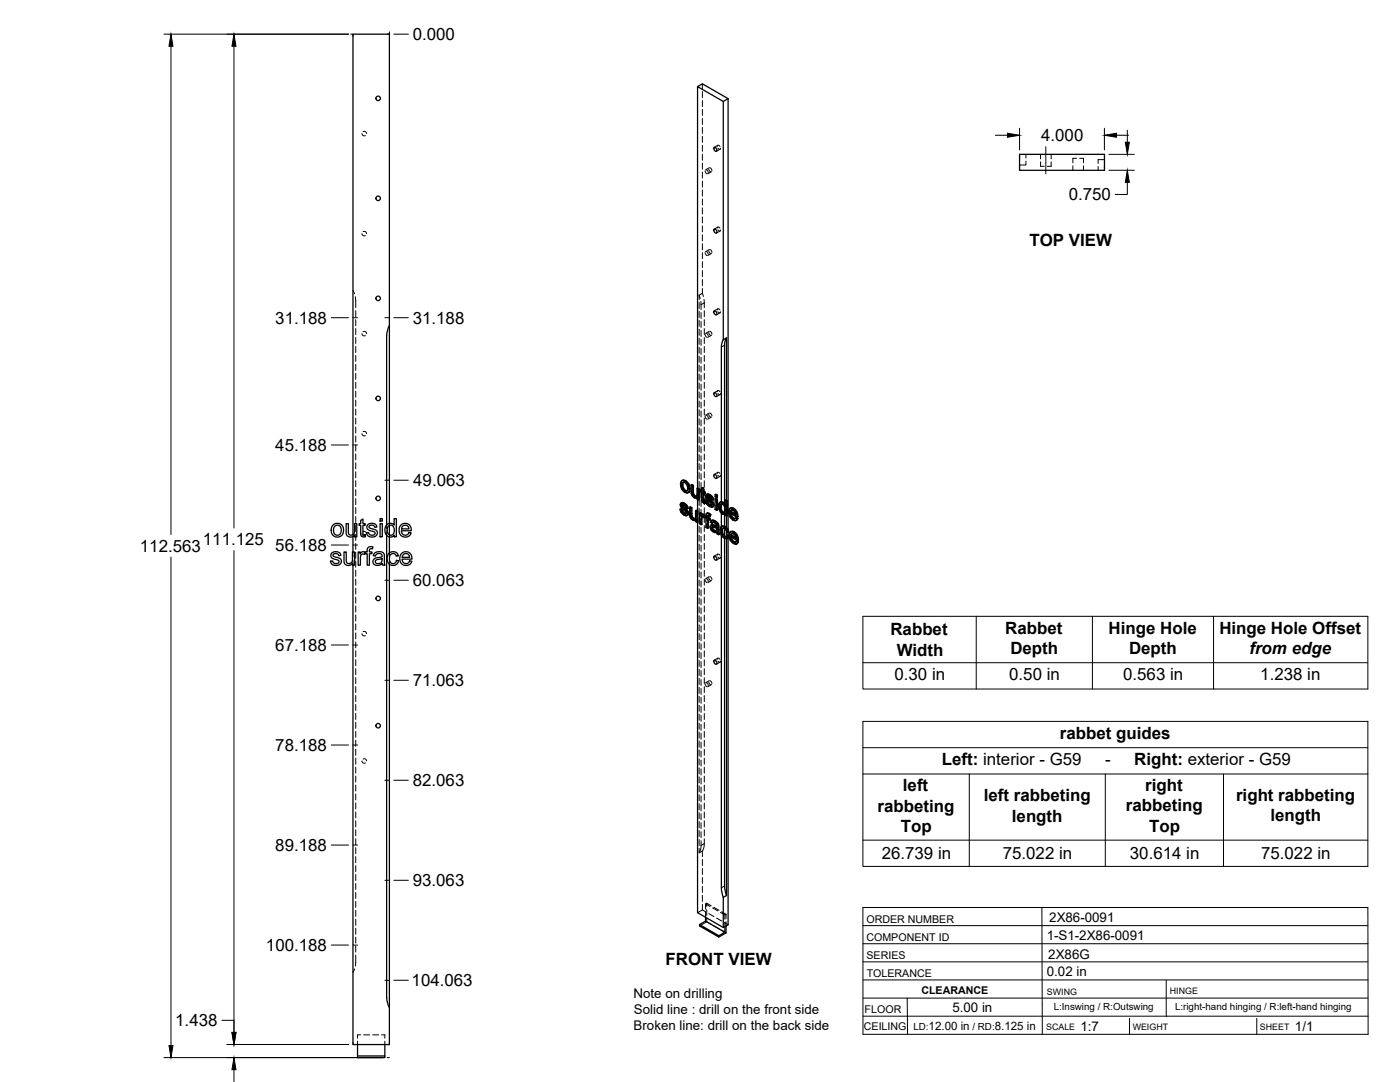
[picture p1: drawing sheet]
<svg xmlns="http://www.w3.org/2000/svg" width="559mm" height="432mm" viewBox="0 0 559 432" stroke-linecap="round" stroke-linejoin="round" font-family="sans-serif">
<!-- layer: Visible -->
<g fill="none" stroke="#000" stroke-width=".51">
<path d="M278.4 34.6l2-1.1 10.2 5.9M290.6 39.4l-1.9 1.1v95.1M290.6 39.4v172M285.1 58.8a.93 .93 0 0 1 .9 .6 .93 .93 0 0 1-.2 1l-.9-.9zM288.7 40.5l-10.3-5.9v160.2M407 61.6h33.8v6.4h-33.8zM285.1 91.5a.93 .93 0 0 1 .9 .5 .93 .93 0 0 1-.2 1.1l-.9-.9zM155.4 129.9l-.7 1.7-.4 2.4v75.5M285.1 124.1a.93 .93 0 0 1 .9 .5 .93 .93 0 0 1-.2 1.1l-.9-.9zM287.9 138.5l-.1 61.8-.5 .2M288.7 135.6l-.6 1.3-.2 1.6M290 134.8l-.6 1.3-.2 1.7v63.1"/>
<path d="M290 134.8l-1.3 .8M290 134.8v64.9M285.1 156.7a.93 .93 0 0 1 .9 .6 .93 .93 0 0 1-.2 1l-.9-.9zM272.2 191.8l.6-.2 .9 .2zM272.2 191.8l-.5 .6-.1 .9 .5 1.9 1.5 1.4 .8 .1 .5-.3M272.3 193.6l.3 1.4M272.6 195l.3-.1 .8 .8-.3 .2zM272.8 192.5l-.2 .9M272.9 194.9l-.3-1.5-.3 .1 .2-.8 .5-.2 .9 .6 .5 1.4-.2 1.4h-.8M273.4 192l1 1a1.88 1.88 0 0 1 1 2M273.7 195.7l.5 .2M273.7 191.8l1.2 1.3"/>
<path d="M274.6 193.3l.5 1.9 .3-.2-.2 1.2M275.1 195.2l-.2 1.2 .3-.2-.6 .5M275.8 193.5l.7 .4 .3-.2v3.2M276.5 193.9v3.1l.3-.1 .3 .6M276.5 197.1l.3 .6 .3-.2 .5 .4M276.8 197.7l.4 .4h.9l-.3 .1M276.8 193.7l-.7-.4-.3 .2v2.9l.3 1.1 .8 1a.97 .97 0 0 0 1.4 .1v.6l.5 .4M277.2 198.1l.6 .1M278.2 194.9l.6 .4 .4-.2v4.3l-.4 .2v-4.3M278.3 198.6l-.3 .2M278.4 199.3v4.6M279.2 195.1l-.7-.4-.3 .2v2.6l-.4 .7"/>
<path d="M280 195.5l-.5 .1v.6l.5 .3v3.3l.9 1h.7l-.1-.7h-.6M280 194.8l.9-.2v1.5M280.6 194.8v1.5l.3-.2 .6 .3M280.6 196.3l.6 .3 .3-.2v.6l-.3 .2v-.6M280.6 199.7l.7 .2M280.7 200l.8 .1M280.9 194.6l-.9 .2v1.1l-.5-.3M280.9 197v2.6M281.2 197.2l-.6-.4v2.8l.5 .2M281.6 199.8l.6 .3M282.1 197.3l.7-.1 .6 .2M282.3 198.3l.1 .3 .3-.2 .2 .3"/>
<path d="M282.4 198.6l.2 .3 .3-.2 1.5 1.4M282.4 197.1l-.4 .3M282.5 197.4h.9l.7 .6M282.5 199.9l-.9-.1 .7 1.6 1.3 .9 .9-.1M282.6 198v.1M282.6 198.9l1.4 1.4 .4-.2 .4 .6M282.7 198.4l-.4-.3 1 .3 .6 1 .6 .2M282.8 197.2l-.9 .3-.2 .9 .3 .7 2 1.9-.2 .7M283.1 197.6l.7 .6 .3-.2 .5 .6M283.8 198.2l.5 .6 .3-.2 .2 .9-.3 .1-.2-.8M285.1 189.4a.93 .93 0 0 1 .9 .5 .93 .93 0 0 1-.2 1l-.9-.8zM285.4 199l.3-.1 .7 .3-.4 .2z"/>
<path d="M285.4 197.4l.3-.2 .7 .4-.4 .2zM285.4 199v4.3l.6 .4M285.4 197.4v.8l.6 .4M286.4 199.2v4.3l-.4 .2v-4.3M286.4 197.6v.8l-.4 .2v-.8M289.4 199.7l.6 .3 .3-.1v5.9l-.3 .2v-6M290.3 199.9l-.6-.4-.3 .2v2.1l-.4-.7M133 209.4l1.7-.5 .9 .1 .8 .6 .6 1v2.1l-1.1 1.3-1.7 .3-1.4-.8-.6-1.6a2.79 2.79 0 0 1 .8-2.5zM133.5 210.1l1.2-.5 .6 .1 .6 .6 .3 1.8-.4 1-.5 .4h-1.2l-.7-.6-.3-1.5zM138.2 209h.8l.1 3.7a1.31 1.31 0 0 0 1.7 .7 1.31 1.31 0 0 0 .7-1.6v-2.8h.9v5.2h-.8v-.8a1.86 1.86 0 0 1-2.2 .9 1.86 1.86 0 0 1-1.2-2.1zM140.9 214.1v6.2M144 207.7l.9-.6v1.9h.9v.7h-.9v3.3l.2 .4h.7l.1 .8h-1.3l-.6-.6v-3.9h-.7v-.7h.7z"/>
<path d="M146.7 209.5l1.7-.6a1.73 1.73 0 0 1 2 1.4l-.8 .1a1.17 1.17 0 0 0-1.1-.9 1.17 1.17 0 0 0-1.2 .9l.4 .4 2.1 .6a1.59 1.59 0 0 1 .7 2 1.59 1.59 0 0 1-2 .9l-1.5-.3-.7-1.4 .9-.1 .2 .6 .6 .5 1.4-.2a.82 .82 0 0 0 .2-1.1 .82 .82 0 0 0-1.1-.3l-1-.3a1.37 1.37 0 0 1-.8-2.2zM151.7 209h.9v5.2h-.9zM151.7 207h.9v1h-.9zM154.3 209.5l1.1-.6a1.86 1.86 0 0 1 1.9 .7v-2.6h.9v7.2h-.8v-.6a2.16 2.16 0 0 1-2.7 .4 2.16 2.16 0 0 1-1.1-2.4zM154.3 213.6v184.4l.3 1.8 .8 2.3M154.9 210.1l1.3-.5 1 1v2l-.7 .9h-1l-.8-.9-.1-1.5zM155.4 208.9v-195.3h-14.5v199.8M155.4 209.7v3.8M155.4 214.3v6.4M160 209.6l1-.7h1.5l1 .7 .5 1 .1 1.2h-3.9l.2 1 .9 .7a1.43 1.43 0 0 0 1.9-1l.9 .1-.4 .9-1 .7h-1.7l-1-.6-.7-1.7 .1-1.2zM160.7 210l.6-.4 1.1 .1 .6 .6 .2 .8h-2.9zM271.4 203.2l.6 .3"/>
<path d="M271.9 200.7l.7-.1 .6 .2M272 203.5l.4-.2 .2 .9-.3 .1zM272.1 201.7l.7 .4M272.2 202l.2 .3 .4-.2 1.5 1.4M272.2 200.6l-.4 .2M272.3 204.3l.7 .6h.8M272.3 200.8h.9l.8 .6M272.4 203.3l-1-.1 .8 1.8 1.2 .7 .9-.1M272.4 202.3l1.5 1.4 .4-.2 .4 .7M272.5 201.4l-.1 .1M272.5 201.8l-.3-.3 1 .3 .5 1 .7 .3M272.6 204.2l.7 .6"/>
<path d="M272.6 200.6l-.9 .3-.2 .8 .4 .9 1.9 1.8-.2 .7M272.9 201l.7 .6 .4-.2 .5 .7M273 204.9l.6 .2M273.6 201.6l.5 .6 .4-.1 .2 .8-.3 .2-.3-.9M273.7 205.1h-.1M273.9 203.7l.4 .6 .4-.1 .1 .7M274.3 204.3l.2 .7 .3-.1-.2 .5M274.5 205l-.2 .6 .3-.2-.4 .4M275.2 202.4l.7 .4 .3-.2v3.2M275.9 202.8v3.1l.3-.1 .3 .6M275.9 206l.3 .6 .3-.2 .4 .4M276.2 206.6l.4 .4h.9"/>
<path d="M276.2 202.6l-.7-.4-.3 .2v3l.3 1.2 .8 .8a.97 .97 0 0 0 1.4 .1M276.6 207l.6 .2M277.5 207l-.3 .2M277.6 203.8l.7 .4 .3-.2v4.3l-.3 .2v-4.3M277.7 207.5v.7l.6 .3M277.7 207.5l-.2 .2M278.4 208.4v155.8l10.3 5.9M278.6 204l-.7-.4-.3 .2v2.7l-.4 .7M279.2 204.7l.6 .4 .3-.2v.5l.4-.2M279.8 205.1v.6l.7-.5 .4 .1M280 206.4l.2 2.8-.3 .2v-2.2M280.1 204.9l-.6-.3-.3 .1v4.3l.7 .4"/>
<path d="M280.2 205.3h.7l.6 .4M280.3 206.1v.1M280.6 205.4l.6 .5M281 206.6l-.8-.5-.2 .3 .3-.2-.1 .8M281.2 206.4l.6 .4v3.7l.6 .4M281.2 206.4v-.3l-.2 .5M281.2 200.3l.1 .7M281.2 206.5l-.2 .1M282.2 204.9h.9l.6 .4M282.2 200.1l.3-.2 .3 .8-.3 .2zM282.4 206.6l.7 .4 .3-.2v.6l-.3 .1v-.5M282.5 204.7l-.5 .2"/>
<path d="M282.5 200.9l.7 .6h.8M282.7 207.3v3.4l-.3 .2v-3.8l.7 .4M282.7 205.7v.7M282.8 205.1l.6 .4 .3-.2-.4 .8 .1-.6M282.8 200.7l.7 .7M283.1 204.9l-.6-.2-.5 .2-.2 1.3-.6-.3 .6-.1M283.2 201.5l.6 .2M283.3 206.1a.45 .45 0 0 0-.5-.5 .45 .45 0 0 0-.4 .6v.4l.3-.2 .7 .4M283.9 209.6l.7-.2 1.4 .5M283.9 201.7h-.1M284.1 210.7l.2 .6 .3-.2 .6 .5M284.1 200.3l.4 .6 .3-.2 .2 .8"/>
<path d="M284.2 210.4l-.1 .3 .3-.2 .2 .6M284.2 209.4l-.5 .2M284.3 211.3l.5 .5h1h-1M284.3 210.3l-.1 .1M284.4 207.7l.8 .4 .3-.2 .8 .6M284.4 210.3l.6 .2a.79 .79 0 0 1 .9 .2 .79 .79 0 0 1 0 1l-.4 .3M284.4 210.3l-.2 .1M284.4 210.3v.2M284.5 200.9l.2 .7 .3-.1-.2 .5M284.5 208.4l-.4 .5 .2-.4 .5-.1 1.1 1a.43 .43 0 0 1 .1 .6 .43 .43 0 0 1-.7 0l-1-.4M284.6 209.4l-1 .3-.2 1 .7 1.1 1.1 .7a.62 .62 0 0 1 1 .5l.6 .4M284.7 201.6l-.2 .6 .3-.2-.5 .4"/>
<path d="M284.7 207.6l-.8 .2M285.2 208.1l.8 .5 .3-.1 .4 .5M285.5 207.9l-.8-.3-.9 .3-.3 .5 .6 .5M286 208.6l.4 .6 .3-.2 .2 .7M286.4 209.2l.2 .6 .3-.1 .1 2.9M286.6 209.8l.1 2.9 .3-.1 .1 .6-.3 .2-.1-.6M287.4 202.4l.3 1.4M287.5 200.4h1.2l.6 .6M287.7 201.3h.7l.7 .8 .3 1.1-.2 1.4M287.7 201.3l-.3 1.1 .4-.2 .3 1.4M287.7 203.8l.4-.2 .7 .8-.4 .2zM287.8 201.2l-.1 .1"/>
<path d="M287.9 204.8v5.4l.6-.3M287.9 201.3v1.9M287.9 213.6v140.7M288 201.1l-.2 1.1M288.1 212v.1a1.2 1.2 0 0 0 .8 1.4l.5 .5M288.2 210.1l.9 .2 .3-.2 1 1M288.4 213.4l.7 .8h.8M288.4 200.6l.6 .5h.4M288.4 204.6h.8M288.6 210.8l-.2 1M288.7 200.4l-.7-.2-.8 .4-.4 1.7 .9 2.2 1.1 .8 .6-.2v.5l.6 .4v4.5M288.8 204.4l.4 .1"/>
<path d="M289.1 210.3l.8 .6a1.43 1.43 0 0 1 1 1.5l-.3 .1-.5-1.3M289.1 210.9l.9 1.4 .6 .2v1.2M289.1 210.9l-.7-.1-.3 .6v.6l.3-.2 .3 1.4M289.2 214.9v138.7l.8 3.8M289.2 202.3v2.2M289.2 211v2.9M289.4 210.1l-.9-.2-.7 .3-.3 .7v1.4l.9 2 1 .6 .7 .1M289.4 205.1l-.2 .2v4.7M290 215v142.4l-1.3 .7M290 212.2v1.8M290 213.7l.7 .4M290.6 214.7v154.3l-1.9 1.1v-12"/>
<path d="M290.7 214.1l.3-.1-.3 .6-.6 .4zM291 214l-.6-.5-.7 .8-.6-.1M291.3 202.9h1a1.84 1.84 0 0 1 1.8 1.2M291.5 212.3l.8-.1a1.99 1.99 0 0 1 2 1.3M291.5 204.3l2.1 1.2-.4-1.1-.9-.9-.6 .1-.2 .7 .3-.2 1.7 1M291.7 213.6l2.1 1.2-.5-1.3-.9-.6h-.4l-.3 .7 .3-.2 1.7 1M291.8 206.1l.8 .8h.8M291.8 205l.3 .9M292 203.5l-.2 .6M292 214.4l.3 .9M292 215.5l.8 .8h.8M292.2 212.9l-.2 .5"/>
<path d="M292.5 203l1 1a1.94 1.94 0 0 1 1.1 2.1M292.6 206.9l.6 .2M292.7 212.4l1.1 1a1.97 1.97 0 0 1 .9 2M292.8 216.3l.5 .2M292.9 202.8l-.9-.2-1 .7-.2 1 .2 1.4 .7 1.1 1.3 1h.7l.8-.9M293.1 212.2l-.9-.2-.9 .5-.3 1.5 .3 1.2 .7 1.1 1.2 .8 .6 .1 .9-.9M293.3 207l-.1 .1M293.5 216.4l-.2 .1M293.6 206.6l.6 .5M293.8 204.3l.4 1.9 .4-.1-.4 .1M293.8 216l.6 .5M293.9 213.7l.5 1.9 .3-.2-.3 .2"/>
<path d="M294.2 206.4l-2.8-1.6 .4 1.3 .3-.2 .8 .9M294.4 215.8l-2.8-1.6 .4 1.3 .3-.2 .8 .8M294.5 206.9l-.7 .8M294.5 206.9l-.6-.5-.7 .7M294.7 216.3l-.7 .8M294.7 216.3l-.6-.5-.8 .7M132.4 220.7l1.4-.5a1.81 1.81 0 0 1 2.3 1.4l-.9 .2a1.21 1.21 0 0 0-1.1-.9 1.21 1.21 0 0 0-1.2 .8l.3 .4 2.3 .7a1.6 1.6 0 0 1 .6 2 1.6 1.6 0 0 1-2 .9l-1.6-.5-.6-1.2 .9-.2 .3 .8 .6 .3 1.3-.2a.81 .81 0 0 0 .2-1.1 .81 .81 0 0 0-1-.3l-1.1-.3a1.37 1.37 0 0 1-.7-2.3zM137.3 220.3h.9v3.8a1.31 1.31 0 0 0 1.7 .7 1.31 1.31 0 0 0 .8-1.7v-2.8h.9v5.3h-.8v-.8a1.86 1.86 0 0 1-2.3 .8 1.86 1.86 0 0 1-1.2-2.1zM143 220.3h.7v.8a1.27 1.27 0 0 1 2.1-.7l.8-.1v-1.2a1.55 1.55 0 0 1 2.2-.9l-.1 .8a.81 .81 0 0 0-.9 0 .81 .81 0 0 0-.4 .8v.5h1.1v.7h-1.1v4.6h-.8v-4.6h-.8v-.4l-.3 .7-.9-.2-.6 .5-.2 4h-.8zM149.5 220.8l1.6-.6 1.2 .1 .8 .4 .6 4.9h-.9l-.2-.7-1.2 .7h-1.2l-.9-.4-.4-.7a1.74 1.74 0 0 1 2-2l.6-.1a.8 .8 0 0 0 1-.8 .8 .8 0 0 0-1.1-.7l-1 .2-.5 .8-.9-.1zM150.1 223.5l2.4-.6a1.59 1.59 0 0 1-.6 1.8 1.59 1.59 0 0 1-1.9-.1l-.2-.5zM155.2 220.9l1-.6h1.5l.8 .4 .5 1-.8 .3a1.47 1.47 0 0 0-2-.9 1.47 1.47 0 0 0-.8 2l.5 1.4 .7 .4 1.1-.2 .5-1.1 .9 .1-.3 1-1 .8-1.3 .1-.8-.3-.8-.8-.4-1.1 .1-1.2z"/>
<path d="M155.4 225.1v191.8h-14.5v-191.3M160.3 220.9l1-.6h1.5l.9 .6 .6 1.1 .1 1.1h-3.9l.2 1 .8 .7a1.43 1.43 0 0 0 2-.9l.8 .3-.6 .9-.8 .5h-1.6l-1-.6-.5-.8-.2-1.2 .1-1.2zM161 221.3l.6-.3h1l.6 .5 .3 .9h-3zM285.1 222a.93 .93 0 0 1 .9 .5 .93 .93 0 0 1-.2 1.1l-.9-.9zM285.1 263.5a.93 .93 0 0 1 .9 .6 .93 .93 0 0 1-.2 1l-.9-.9zM287.9 354.3l.8 3.8M281.6 366.1v1.5l-2.4 1.4v.5l7.7 4.5v-.6l-7.7-4.4M281.6 367.6l7.7 4.4-2.4 1.4M289.3 369.8v2.2M289.8 369.5v2.8l-2.9 1.7M142.7 416.9v5.2h10.9v-.7h-10.9M153.6 416.9v4.5"/>
<circle cx="150.9" cy="39.3" r=".9"/>
<circle cx="150.9" cy="79.2" r=".9"/>
<circle cx="150.9" cy="119.1" r=".9"/>
<circle cx="150.9" cy="159" r=".9"/>
<circle cx="150.9" cy="198.9" r=".9"/>
<circle cx="150.9" cy="238.8" r=".9"/>
<circle cx="150.9" cy="289.6" r=".9"/>
</g>
<!-- layer: Hidden -->
<g fill="none" stroke="#000" stroke-width=".4">
<path d="M280.4 33.5v1.9M280.4 36.6v2.3M144.5 53.3l.4 .8h.9M144.9 52.5h.9l.5 .8M280.4 40.1v2.4M280.4 43.7v2.4M280.4 47.3v2.4M280.4 50.8v2.4M280.4 54.4v2.4M280.4 58v2.4M286.3 58.4l.4-.4 .7 .4M286.5 58l-1.4 .8"/>
<path d="M286.6 59.1l.6 .5 .4-.5M287.4 59.6l-1.4 .8M280.4 61.6v2.3M280.4 65.1v2.4M280.4 68.7v2.4M280.4 72.3v2.4M280.4 75.9v2.3M280.4 79.4v2.4M281.4 68.2l.3 .8 .6 .4M281.9 67.8l.5 .4 .3 .7M282.9 67.4l.2 .7 .6 .5M283.1 67l-1.5 .8"/>
<path d="M283.3 66.9l.7 .6 .2 .6M284 68.5l-1.5 .9M409.5 64.3v1.5h-2.5M409.5 61.6v1.5M415.3 64.6v1.8h1.5M415.3 61.6v1.8M419.6 64.6v1.8h-1.6M419.6 61.6v1.8M428.2 66.2v1.8M429.7 63.2h-1.5v1.8M431 63.2h1.5v1.8M432.5 66.2v1.8"/>
<path d="M438.3 66.4v1.6M440.8 63.7h-2.5v1.5M144.5 93.2l.4 .8h.9M144.9 92.5l.9-.1 .5 .8M280.4 83v2.4M280.4 86.6v2.3M280.4 90.1v2.4M280.4 93.7v2.4M280.4 97.3v2.4M283.1 99.6l-1.5 .8M283.3 99.6l.7 .5 .2 .7M286.3 91l.4-.4 .7 .5"/>
<path d="M286.5 90.6l-1.4 .9M286.6 91.7l.7 .5 .3-.4M287.4 92.2l-1.4 .8M140.9 115.9l.6 1.4M141.8 118.4l.2 4.4M279.1 117.8l.4 1.3M279.1 117.8v1.7M280.4 115.1v2l.4 1.2M280.4 117.1l-1.3 .7M280.4 100.9v2.3M280.4 104.4v2.4M280.4 108v2.4"/>
<path d="M280.4 111.6v2.4M281 119.5l.1 3.3M281.4 100.8l.3 .9 .6 .3M281.9 100.4l.5 .4 .3 .8M282.9 100l.2 .7 .6 .5M284 101.2l-1.5 .8M142 124v2.4M142 127.6v2.3M142 131.1v2.4M142 134.7v2.4M142 138.3v2.4M144.5 133.1l.4 .8h.9"/>
<path d="M144.9 132.4l.9-.1 .5 .8M279.1 120.7v2.4M279.1 124.3v2.4M279.1 127.9v2.3M279.1 131.4v2.4M279.1 135v2.4M279.1 138.6v2.4M279.7 120.2l.1 3.3M279.8 124.7v2.4M279.8 128.3v2.4M279.8 131.9v2.4M279.8 135.4v2.4"/>
<path d="M279.8 139v2.4M281.1 124v2.4M281.1 127.6v2.3M281.1 131.1v2.4M281.1 134.7v2.4M281.1 138.3v2.4M281.4 133.5l.3 .8 .6 .3M281.9 133l.5 .5 .3 .7M282.9 132.6l.2 .7 .6 .5M283.1 132.2l-1.5 .9M283.3 132.2l.7 .6 .2 .6M284 133.8l-1.5 .8"/>
<path d="M286.3 123.7l.4-.5 .7 .5M286.5 123.3l-1.4 .8M286.6 124.4l.6 .5 .4-.5M287.4 124.8l-1.4 .9M142 141.8v2.4M142 145.4v2.4M142 149v2.4M142 152.6v2.3M142 156.1v2.4M142 159.7v2.4M279.1 142.2v2.3M279.1 145.7v2.4"/>
<path d="M279.1 149.3v2.4M279.1 152.9v2.4M279.1 156.4v2.4M279.8 142.6v2.4M279.8 146.2v2.3M279.8 149.7v2.4M279.8 153.3v2.4M279.8 156.9v2.4M281.1 141.9v2.3M281.1 145.4v2.4M281.1 149v2.4M281.1 152.6v2.4"/>
<path d="M281.1 156.1v2.4M281.1 159.7v2.4M286.3 156.3l.4-.4 .7 .4M286.5 155.9l-1.4 .8M286.6 157l.6 .5 .4-.5M287.4 157.5l-1.4 .8M142 163.3v2.4M142 166.9v2.3M142 170.4v2.4M142 174v2.4M142 177.6v2.3M144.5 173.1l.4 .7h.9"/>
<path d="M144.9 172.3l.9-.1 .5 .9M279.1 160v2.4M279.1 163.6v2.4M279.1 167.2v2.3M279.1 170.7v2.4M279.1 174.3v2.4M279.1 177.9v2.4M279.8 160.5v2.3M279.8 164v2.4M279.8 167.6v2.4M279.8 171.2v2.3M279.8 174.8v2.3"/>
<path d="M279.8 178.3v2.4M281.1 163.3v2.4M281.1 166.9v2.3M281.1 170.4v2.4M281.1 174v2.4M281.1 177.6v2.4M281.4 166.1l.3 .8 .6 .4M281.9 165.7l.5 .4 .3 .7M282.9 165.3l.2 .6 .6 .6M283.1 164.8l-1.5 .9M283.3 164.8l.7 .6 .2 .6M284 166.4l-1.5 .9"/>
<path d="M142 181.1v2.4M142 184.7v2.4M142 188.3v2.4M142 191.9v2.3M142 195.4v2.4M142 199v2.4M271.9 193.1l.5 1.9-.3 .2M272.4 195l1.3 1.3-.3 .2M272.5 191.6l-.9 1.7M272.8 192.5l-.2 .1M272.9 192.4h.8l-.3 .2M273.7 192.4l.8 .9-.3 .2"/>
<path d="M273.7 196.3l.9 .3-.3 .1M274.5 195.7l-.3 .2M274.5 193.3l.3 1.4-.4 .2M274.8 194.7l-.1 .7-.5 .5M274.9 196.5l-.3 .1M276.1 193.3l.1 3.4-.3 .2M276.2 196.7l.2 .7-.3 .1M276.4 197.4l.4 .6-.3 .1M276.8 198l.6 .5-.3 .1M277.4 198.5l.7 .2 .5-.3-.3 .2M278.1 198.1h.1M278.3 198l-.4 .2"/>
<path d="M278.4 198.6h-.1M278.4 197.8l-.3 .3M278.4 194.8v1.6M278.4 197.6v1.7M278.5 194.7v2.8l-.4 .5M278.6 198.4v.7l-.3 .1M278.6 199.1l.6 .3M279.1 181.4v2.4M279.1 185v2.4M279.1 188.6v2.4M279.1 192.2v2.3M279.1 195.7v2.4"/>
<path d="M279.1 199.3v2.4M279.8 196l.5 .3-.3 .2M279.8 195.4v.6l-.3 .2M279.8 181.9v2.4M279.8 185.5v2.3M279.8 189v2.4M279.8 192.6v2.4M279.8 196.2v2.4M279.8 199.7v2.4M280 195.5l.3 .2M280.3 196.3l.1 3.3-.4 .2M280.3 194.6v1.1l-.3 .2"/>
<path d="M280.4 199.6l.2 .5-.3 .2M280.6 196.8l.3-.2v.4M280.9 196.6l.6 .4M281.1 181.1v2.4M281.1 184.7v2.4M281.1 188.3v2.4M281.1 191.9v2.3M281.1 195.4v2.4M281.1 199v2.4M281.4 198.7l.3 .9 .6 .3M281.9 198.3l.5 .4 .3 .8M281.9 199.7l.5 1.3-.3 .1"/>
<path d="M282 197.8l.2 .7-.4 .2M282.1 197.4l-.4 .6M282.2 198.5l.4 .6-.4 .2M282.3 197.2l-.5 .4M282.5 198l.3-.2-.2 .2M282.6 199.1l1.6 1.6-.4 .2M282.7 197.9l-.3 .1M282.8 197.8l.6 .2-.3 .2M282.9 197.9l.2 .7 .6 .5M283.1 197.5l-1.5 .8M283.3 197.5l.7 .5 .2 .6M283.4 198l.6 .5-.3 .2"/>
<path d="M284 199.1l-1.5 .8M284 198.5l.2 .7-.3 .2M284.2 199.2l.6 .3M285.7 197.2v.9l-.3 .1M285.7 198.9v1.5M285.7 198.1l.7 .3M286.3 188.9l.4-.4 .7 .5M286.5 188.5l-1.4 .9M286.6 189.6l.7 .5 .3-.4M287.4 190.1l-1.4 .8M289.7 199.5v2.1l-.3 .2M290 199.7v2.5"/>
<path d="M140.9 213.4v.7M142 202.6v2.4M142 206.1v2.4M142 209.7v2.4M142 213.3v2.4M142 216.9v2.3M144.5 213l.4 .8 .9-.1M144.9 212.2h.9l.5 .8M154.3 209.5v1.5M154.3 212.2v1.4M155.4 208.9v.8M155.4 213.5v.8"/>
<path d="M271.7 203.1l.5 1.3-.3 .2M271.8 201.3l.2 .6-.3 .2M271.9 200.8l-.4 .6M272 201.9l.4 .6-.3 .2M272.1 200.6l-.5 .4M272.2 204.4l1.1 1-.3 .1M272.3 201.4l.3-.2-.1 .2M272.4 202.5l1.6 1.6-.3 .2M272.6 201.3l-.4 .1M272.6 201.2l.6 .2-.3 .2M273.2 201.4l.6 .6-.3 .1M273.3 205.4l.8 .2-.3 .2"/>
<path d="M273.8 204.9h.2M273.8 202l.3 .6-.4 .2M274 204.1l.2 .5-.3 .1M274 204.9l-.3 .2 .3-.2M274.1 202.6l.6 .3M274.2 204.6l-.2 .3M274.5 205.6h-.4M275.5 202.2l.1 3.4-.3 .2M275.6 205.6l.2 .7-.3 .2M275.8 206.3l.4 .6-.3 .2M276.2 206.9l.6 .5-.3 .2M276.8 207.4l.7 .2 .5-.3-.2 .2"/>
<path d="M277.5 207h.1M277.7 206.9l-.4 .2M277.8 206.7l-.3 .3M277.9 203.6v2.8l-.4 .5M278 207.3v.7l-.3 .2M278 208l.6 .3M278.4 203.9v1.6M278.4 206.7v1.7M279.1 202.9v2.4M279.1 206.4v2.4M279.1 210v2.4M279.1 213.6v2.4"/>
<path d="M279.1 217.2v2.3M279.5 207.3v1.6l-.3 .1M279.5 208.9l.7 .3M279.5 204.6v1.5M279.8 203.3v2.4M279.8 206.9v2.4M279.8 210.5v2.4M279.8 214v2.4M279.8 217.6v2.4M280.1 206.1l.8-.1-.3 .2M280.1 205.4v.1M280.3 206.1l.2-.2-.3 .2"/>
<path d="M280.4 205.2l-.6 .5M280.6 200.1l.6 .5-.4 .1M280.9 206l.4 .4M281.1 202.6v2.4M281.1 206.2v2.3M281.1 209.7v2.4M281.1 213.3v2.4M281.1 216.9v2.3M281.2 200.6l.4 .2M281.2 206.1l.3-.2-.2 .5M281.5 205.7v.1M281.5 206.3l.6 .3-.3 .2"/>
<path d="M281.5 205.9l-.2 .5M281.5 205.7l-.3 .3M281.8 205.8l.3 .2M282.1 209v1.3l-.3 .2M282.1 206.6v1.3M282.1 210.3l.6 .4M282.2 205l-.1 1-.3 .2M282.3 204.7l-.5 .4M282.4 201l1.1 1-.3 .1M282.4 207.1l.3-.2v.4M282.5 205.7l.4-.2-.2 .2M282.7 206.9l.7 .5"/>
<path d="M282.9 205.5l.4 .1-.4 .2M283.3 205.6l.3 .3M283.5 202l.8 .2-.3 .2M283.7 210.1l.4 1.1-.4 .2M283.8 209.6l-.4 .7M283.8 208.2l.7 .5M284 201.5h.1M284 209.4l-.5 .4M284.1 211.2l.9 .9-.3 .2M284.1 207.7l-.6 .7M284.2 200.7l.1 .5-.3 .1M284.2 201.5l-.3 .2 .2-.2"/>
<path d="M284.2 207.6l-.4 .3M284.3 201.2l-.2 .3M284.4 208.4l.4-.2-.3 .2M284.5 210.2l.2-.1zM284.5 210.2l-.2 .1M284.6 210.1l-.4 .2M284.6 202.2h-.3M284.7 210.1l1.6 .5-.3 .2M284.8 208.2l.6 .2-.3 .2M285 212.1l.7 .2-.3 .2M285.4 208.4l.7 .7-.3 .2M285.7 212.3l.7-.1-.4 .2"/>
<path d="M285.7 201.6v1.6l-.3 .1M285.7 203.2l.7 .3M286 209.9l.3 .1M286 211.7l-.3 .2M286.1 209.1l.2 .7-.3 .2M286.2 211.5l-.4 .3M286.3 210.6l-.1 .9-.3 .2M286.3 209.8l-.3 .4M286.4 212.2l.1 .7-.3 .1M286.5 212.9l.6 .3M287.1 201.8l.2 1.3-.3 .2M287.3 200.7l-.2 1.1-.3 .2"/>
<path d="M287.3 203.1l.6 1.1-.3 .2M287.6 200.3l-.6 .6M287.7 211.4l.5 1.9-.3 .2M287.9 204.2l.8 .8-.3 .1M287.9 210.3l-.2 1.1-.3 .2M287.9 200.2v1.1M287.9 203.2v1.6M287.9 210.2v3.4M288 201.1h.7l-.3 .2M288 201.1l-.2 .1M288 201.1h.1M288.1 201l-.3 .2"/>
<path d="M288.2 213.3l1.2 1.3-.3 .2M288.2 210l-.6 .5M288.6 210.8l-.2 .1M288.7 205l.7 .1 .4-.2-.4 .2M288.7 201.1l.8 .8-.4 .2M289.2 210l-.1 .9 .4-.1-.8-.1M289.2 200.9v1.4M289.2 204.5v.8M289.2 213.9v1M289.4 201.1l.3 .5M289.4 214.6l1.1 .2M289.5 210.8l.5 .5-.3 .2"/>
<path d="M289.5 201.9l.3 1.5-.4 .2M289.5 204.4l-.3 .1M289.5 205.1h-.1M289.8 203.4l-.1 .7-.5 .5M289.8 204.9v.6l-.4 .1M289.8 205.5l.5 .3M290 203.4v2.6M290 210.5v1.7M290 214v1M290 211.3l.3 .8-.3 .2M290 214.1l-.1 .1M290.3 212.1l.6 .3"/>
<path d="M290.4 213.5l-.7 .8M290.6 211.4v1.1M290.6 213.7v1M291.1 204.1l.5 1.9-.3 .2M291.3 213.5l.5 1.9-.3 .2M291.4 204.8l.4-.1v.3M291.6 206l1.3 1.4-.3 .1M291.6 202.7l-.8 1.6M291.6 214.2l.4-.2v.4M291.8 204.7l2.7 1.5M291.8 215.4l1.3 1.3-.3 .2M291.8 212.1l-.5 1.4-.3 .2"/>
<path d="M292 214l2.7 1.6M292 203.5l-.2 .1M292.1 203.4l.8 .1-.4 .1M292.2 212.9h-.2M292.3 212.7l.8 .1-.4 .2M292.9 203.5l.7 .8-.3 .2M292.9 207.4l1.1 .2-.4 .2M293.1 212.8l.7 .9-.3 .2M293.1 216.7l1.1 .3-.4 .2M293.5 206.9h-.1M293.5 206.9l-.2 .1M293.5 205.1l.4 .2"/>
<path d="M293.6 206.8l-.4 .2M293.6 204.3l.3 1-.3 .2M293.7 216.3h-.1M293.7 216.3l-.2 .1M293.7 214.4l.4 .3M293.8 216.2l-.3 .2M293.8 213.7l.3 1-.3 .1M293.9 206.4l-.4 .5M294.1 215.8l-.4 .5M294.1 207.5l-.1 .1M294.3 216.9l-.1 .1M140.9 220.3v2"/>
<path d="M140.9 223.5v2.1M142 220.4v2.4M142 224v2.4M142 227.6v2.4M142 231.1v2.4M142 234.7v2.4M142 238.3v2.4M155.4 220.7v1.6M155.4 223.5v1.6M279.1 220.7v2.4M279.1 224.3v2.4M279.1 227.9v2.4"/>
<path d="M279.1 231.5v2.3M279.1 235v2.4M279.1 238.6v2.4M279.8 221.2v2.4M279.8 224.7v2.4M279.8 228.3v2.4M279.8 231.9v2.4M279.8 235.5v2.3M279.8 239v2.4M281.1 220.5v2.3M281.1 224v2.4M281.1 227.6v2.4"/>
<path d="M281.1 231.2v2.3M281.1 234.7v2.4M281.1 238.3v2.4M281.4 231.4l.3 .8 .6 .3M281.9 230.9l.5 .5 .3 .7M282.9 230.5l.2 .7 .6 .5M283.1 230.1l-1.5 .8M283.3 230.1l.7 .6 .2 .6M284 231.7l-1.5 .8M286.3 221.6l.4-.5 .7 .5M286.5 221.1l-1.4 .9M286.6 222.3l.6 .5 .4-.5"/>
<path d="M287.4 222.7l-1.4 .9M142 241.9v2.3M142 245.4v2.4M142 249v2.4M142 252.6v2.4M142 256.1v2.4M142 259.7v2.4M144.5 252.9l.4 .8h.9M144.9 252.1h.9l.5 .8M279.1 242.2v2.4M279.1 245.7v2.4M279.1 249.3v2.4"/>
<path d="M279.1 252.9v2.4M279.1 256.5v2.3M279.8 242.6v2.4M279.8 246.2v2.4M279.8 249.7v2.4M279.8 253.3v2.4M279.8 256.9v2.4M281.1 241.9v2.4M281.1 245.4v2.4M281.1 249v2.4M281.1 252.6v2.4M281.1 256.2v2.4"/>
<path d="M281.1 259.7v2.4M142 263.3v2.4M142 266.9v2.3M142 270.4v2.4M142 274v2.4M142 277.6v2.4M279.1 260v2.4M279.1 263.6v2.4M279.1 267.2v2.4M279.1 270.7v2.4M279.1 274.3v2.4M279.1 277.9v2.4"/>
<path d="M279.8 260.5v2.3M279.8 264v2.4M279.8 267.6v2.4M279.8 271.2v2.4M279.8 274.8v2.3M279.8 278.3v2.4M281.1 263.3v2.4M281.1 266.9v2.4M281.1 270.4v2.4M281.1 274v2.4M281.1 277.6v2.4M281.4 272.9l.3 .8 .6 .4"/>
<path d="M281.9 272.5l.5 .4 .3 .7M282.9 272.1l.2 .7 .6 .4M283.1 271.7l-1.5 .8M283.3 271.6l.7 .6 .2 .6M284 273.2l-1.5 .8M286.3 263.1l.4-.5 .7 .5M286.5 262.7l-1.4 .8M286.6 263.8l.6 .5 .4-.5M287.4 264.2l-1.4 .9M142 281.1v2.4M142 284.7v2.4M142 288.3v2.4"/>
<path d="M142 291.9v2.3M142 295.4v2.4M142 299v2.4M279.1 281.5v2.3M279.1 285v2.4M279.1 288.6v2.4M279.1 292.2v2.4M279.1 295.7v2.4M279.1 299.3v2.4M279.8 281.9v2.4M279.8 285.5v2.3M279.8 289.1v2.3"/>
<path d="M279.8 292.6v2.4M279.8 296.2v2.4M279.8 299.8v2.3M281.1 281.2v2.3M281.1 284.7v2.4M281.1 288.3v2.4M281.1 291.9v2.4M281.1 295.4v2.4M281.1 299v2.4M142 302.6v2.3M142 306.2v2.3M142 309.7v2.4"/>
<path d="M142 313.3v2.4M142 316.9v2.3M144.5 303.7l.4 .8h.9M144.9 302.9h.9l.5 .8M279.1 302.9v2.4M279.1 306.5v2.3M279.1 310v2.4M279.1 313.6v2.4M279.1 317.2v2.4M279.8 303.3v2.4M279.8 306.9v2.4M279.8 310.5v2.4"/>
<path d="M279.8 314v2.4M279.8 317.6v2.4M281.1 302.6v2.4M281.1 306.2v2.3M281.1 309.7v2.4M281.1 313.3v2.4M281.1 316.9v2.4M142 320.4v2.4M142 324v2.4M142 327.6v2.4M142 331.2v2.3M142 334.7v2.4"/>
<path d="M142 338.3v2.4M279.1 338.6v1.8l1.3-.8M279.1 320.8v2.3M279.1 324.3v2.4M279.1 327.9v2.4M279.1 331.5v2.3M279.1 335v2.4M279.8 335.5l-.1 3-.6 1.9M279.8 321.2v2.4M279.8 324.8v2.4M279.8 328.3v2.4M279.8 331.9v2.4"/>
<path d="M280.4 339.6v2.2M281.1 334.8l-.1 3-.6 1.8M281.1 320.5v2.3M281.1 324v2.4M281.1 327.6v2.4M281.1 331.2v2.3M142 341.9v2.4M142 345.4v2.4M142 349v2.4M142 352.6v2.4M142 356.2v2.3M142 359.7v2.4"/>
<path d="M280.4 343v2.4M280.4 346.6v2.4M280.4 350.2v2.4M280.4 353.8v2.3M280.4 357.3v2.4M142 363.3v2.4M142 366.9v2.4M142 370.4v2.4M142 374v2.4M142 377.6v2.4M280.4 360.9v2.2l1.5 .9M280.4 363.1l-2 1.1"/>
<path d="M281.6 364v2.1M281.6 360.7l1.8 1M282.1 361.8v-1.4l-.5 .3v2.1M282.1 367.9l-2.9 1.6M282.1 363v2.3M282.1 366.5v1.4M282.1 360.4l1.8 1.1M282.1 367.9l1.8 1M282.9 364.6l2.1 1.2M284.4 362.3l2.1 1.2M284.9 362.1l2.1 1.2M284.9 369.5l2.1 1.2"/>
<path d="M286 366.4l2.1 1.2M287.5 364.1l1.8 1 .5-.2M288 363.9l1.8 1M288 371.3l1.8 1M289.1 368.2l1.5 .8M289.3 365.1v1.8M289.3 368v1.8M289.8 364.9v1.7M289.8 367.8v1.7M141.5 386.7l-.6 1.4M142 381.1l-.2 4.4M142.7 415.5v1.4"/>
<path d="M144 413h-1.3v1.3M145.2 413h2.4M148.8 413h2.3M152.3 413h1.3v1.3M153.6 415.5v1.4"/>
</g>
<!-- layer: Reference -->
<g fill="none" stroke="#000" stroke-width=".4">
<path d="M140 13.6h.9v.9M155.4 12.7v.9h-.9M407 61.6v2.1M407 65.8v2.2M440.8 61.6v2.1M440.8 65.8v2.2M140.9 126.8h1.8M153.6 126.8h1.8M140.9 177.6h1.8M153.6 191.6h1.8M140.9 217.5h1.8M153.6 231.6h1.8"/>
<path d="M140.9 257.4h1.8M153.6 271.5h1.8M140.9 297.3h1.8M153.6 311.4h1.8M140.9 337.2h1.8M153.6 351.3h1.8M140.9 377.2h1.8M153.6 391.2h1.8M140.9 415.9v1h.9M155.4 415.9v1h-.9M154.5 422.1h.9"/>
</g>
<!-- layer: Visible Narrow -->
<path d="M289.2 137.8l-1.3 .7M276.8 196.1l-.3 .2M280.9 199.2l-.3 .1M283.5 199.2l-.3 .2M273.3 202.6l-.3 .2M276.2 205l-.3 .2M282.7 206l-.3 .2M285.2 209.6l-.3 .2M287 210.3l-.4 .2M287 211.3l-.4 .2M289.2 353.6l-1.3 .7" fill="none" stroke="#000" stroke-width=".4"/>
<!-- layer: Hidden Narrow -->
<path d="M281.1 120.9l-1.3 .7M276.1 196l-.3 .2M278.5 197l-.3 .2M280.3 198.8l-.3 .1M273.3 203.5l-.3 .1M275.5 204.9l-.3 .2M277.9 205.9l-.3 .2M282.1 205.6l-.3 .1M283.5 200l-.3 .2M285.3 210.3l-.3 .2M286.3 210.9l-.3 .1M281.1 336.7l-1.3 .7" fill="none" stroke="#000" stroke-width=".4"/>
<!-- layer: Titleblock -->
<path d="M344.4 362.2h201.6l.1 50.6h-201.7zM344.4 376.6h201.6M344.4 369.4h201.6M415.9 362.2l.1 50.6M344.4 383.9h201.6M344.4 398.3h201.6M344.4 391.1h201.6M362.1 398.3l.1 14.4M465.5 391.3v14.4M344.4 405.5h201.7M450.8 406.4v6.4M501.6 406.4v6.4" fill="none" stroke="#000" stroke-width=".4"/>
<!-- layer: Custom Tables -->
<path d="M344.4 246h201.6v29h-201.6zM389.7 246v29M436 246v29M484.4 246v29M344.4 264.5h201.6M344.4 287.9h201.6v57.9h-201.6zM344.4 298.4h201.6M344.4 308.9h201.6M386.9 308.9v36.9M441.2 308.9v36.9M488.4 308.9v36.9M344.4 335.3h201.6" fill="none" stroke="#000" stroke-width=".4"/>
<!-- layer: FD_Dimensions -->
<g fill="none" stroke="#000" stroke-width=".4">
<path d="M65.4 13.6h73.7M68.2 18.5v194.8M93.4 18.5v192.2M157.2 13.6h5.8M397.3 54h4.8M407 51.2v8.6M440.8 51.2v8.6M445.6 54h4.9M450 51.9v4.9M442.6 61.6h10.2M442.6 67.9h10.2M450 72.8v4.8h-4.9"/>
<path d="M132.2 126.8h6.9M157.2 126.8h5.8M132.2 177.6h6.9M157.2 191.6h5.8M93.4 219.7v192.3M132.2 217.5h6.9M68.2 222.3v194.9M157.2 231.6h5.8M132.2 257.4h6.9M157.2 271.5h5.8M132.2 297.3h6.9M157.2 311.4h5.8"/>
<path d="M132.2 337.2h6.9M157.2 351.3h5.8M132.2 377.1h6.9M157.2 391.2h5.8M88.6 407.2h4.8M90.6 416.8h48.5M65.4 422.1h87.3M93.4 426.9v4.8"/>
</g>
<path d="M68.2 13.6l.8 4.9h-1.6zM93.4 13.6l.8 4.9h-1.6zM402.1 53.2l4.9 .8-4.9 .8zM440.8 54l4.8-.8v1.6zM449.2 56.8h1.6l-.8 4.8zM450 67.9l.8 4.9h-1.6zM67.4 417.2h1.6l-.8 4.9zM92.6 412h1.6l-.8 4.8zM93.4 422.1l.8 4.8h-1.6z" fill="#000" stroke="#000" stroke-width=".4"/>
<!-- layer: Smart Centers -->
<path d="M417.4 58.5v10.9" fill="none" stroke="#000" stroke-width=".4"/>
<g font-size="6.7">
<text x="164.8" y="16">0.000</text>
<text x="415.6" y="56.3">4.000</text>
<text x="426.6" y="80">0.750</text>
<text x="410.9" y="98.2">TOP VIEW</text>
<text x="109.9" y="129.2">31.188</text>
<text x="164.8" y="129.2">31.188</text>
<text x="109.9" y="180">45.188</text>
<text x="165" y="194">49.063</text>
<text x="55.8" y="220.2">112.563</text>
<text x="81" y="217.6">111.125</text>
<text x="109.9" y="219.9">56.188</text>
<text x="164.8" y="233.9">60.063</text>
<text x="355.4" y="253.6">Rabbet</text>
<text x="401.2" y="252.9">Rabbet</text>
<text x="442.5" y="252.9">Hinge Hole</text>
<text x="486.7" y="252.9">Hinge Hole Offset</text>
<text x="109.9" y="259.8">67.188</text>
<text x="357.9" y="261.6">Width</text>
<text x="403.3" y="261">Depth</text>
<text x="450.6" y="261">Depth</text>
<text x="498.7" y="261">from edge</text>
<text x="164.7" y="273.9">71.063</text>
<text x="357" y="271.4">0.30 in</text>
<text x="402.8" y="271.4">0.50 in</text>
<text x="448.3" y="271.4">0.563 in</text>
<text x="503" y="271.4">1.238 in</text>
<text x="109.9" y="299.7">78.188</text>
<text x="423" y="294.8">rabbet guides</text>
<text x="375.9" y="305.4">Left: interior - G59</text>
<text x="441.1" y="305.4">-</text>
<text x="452.7" y="305.4">Right: exterior - G59</text>
<text x="164.8" y="313.8">82.063</text>
<text x="360.4" y="315.8">left</text>
<text x="457.1" y="315.8">right</text>
<text x="350.3" y="323.9">rabbeting</text>
<text x="392.7" y="319.8">left rabbeting</text>
<text x="449.4" y="323.8">rabbeting</text>
<text x="493.4" y="319.8">right rabbeting</text>
<text x="403.9" y="327.9">length</text>
<text x="507" y="327.8">length</text>
<text x="359.5" y="331.9">Top</text>
<text x="458.6" y="331.9">Top</text>
<text x="109.9" y="339.6">89.188</text>
<text x="351.9" y="342.9">26.739 in</text>
<text x="400.2" y="342.9">75.022 in</text>
<text x="451" y="342.9">30.614 in</text>
<text x="503.4" y="342.9">75.022 in</text>
<text x="164.8" y="353.7">93.063</text>
<text x="106.2" y="379.5">100.188</text>
<text x="265.7" y="385.2">FRONT VIEW</text>
<text x="164.3" y="393.6">104.063</text>
<text x="70" y="409.6">1.438</text>
</g>
<g font-size="5.3">
<text x="418.8" y="368">2X86-0091</text>
<text x="417.8" y="375.1">1-S1-2X86-0091</text>
<text x="418.4" y="382.6">2X86G</text>
<text x="417.8" y="389.5">0.02 in</text>
<text x="252.9" y="398.4">Note on drilling</text>
<text x="253" y="404.9">Solid line : drill on the front side</text>
<text x="380.1" y="404">5.00 in</text>
<text x="252.9" y="411.2">Broken line: drill on the back side</text>
<text x="431.3" y="411.5">1:7</text>
<text x="516.9" y="411.5">1/1</text>
</g>
<g font-size="4.6">
<text x="370.6" y="411.2">12.00 in</text>
<text x="397" y="411.2">8.125 in</text>
</g>
<g font-size="4.3">
<text x="345.8" y="368.4">ORDER NUMBER</text>
<text x="345.8" y="375.5">COMPONENT ID</text>
<text x="345.8" y="382.7">SERIES</text>
<text x="345.9" y="389.9">TOLERANCE</text>
<text x="367.7" y="396.7">CLEARANCE</text>
<text x="345.1" y="404.3">FLOOR</text>
<text x="344.8" y="411.1">CEILING</text>
</g>
<g font-size="3.9">
<text x="420.6" y="403.1">L:Inswing / R:Outswing</text>
<text x="469" y="403.1">L:right-hand hinging / R:left-hand hinging</text>
<text x="364.6" y="411.2">LD:</text>
<text x="388.2" y="411.2">/ RD:</text>
</g>
<g font-size="3.5">
<text x="417.9" y="397">SWING</text>
<text x="466.9" y="396.9">HINGE</text>
<text x="417.5" y="410.9">SCALE</text>
<text x="452.1" y="410.9">WEIGHT</text>
<text x="502.9" y="410.9">SHEET</text>
</g>
</svg>
